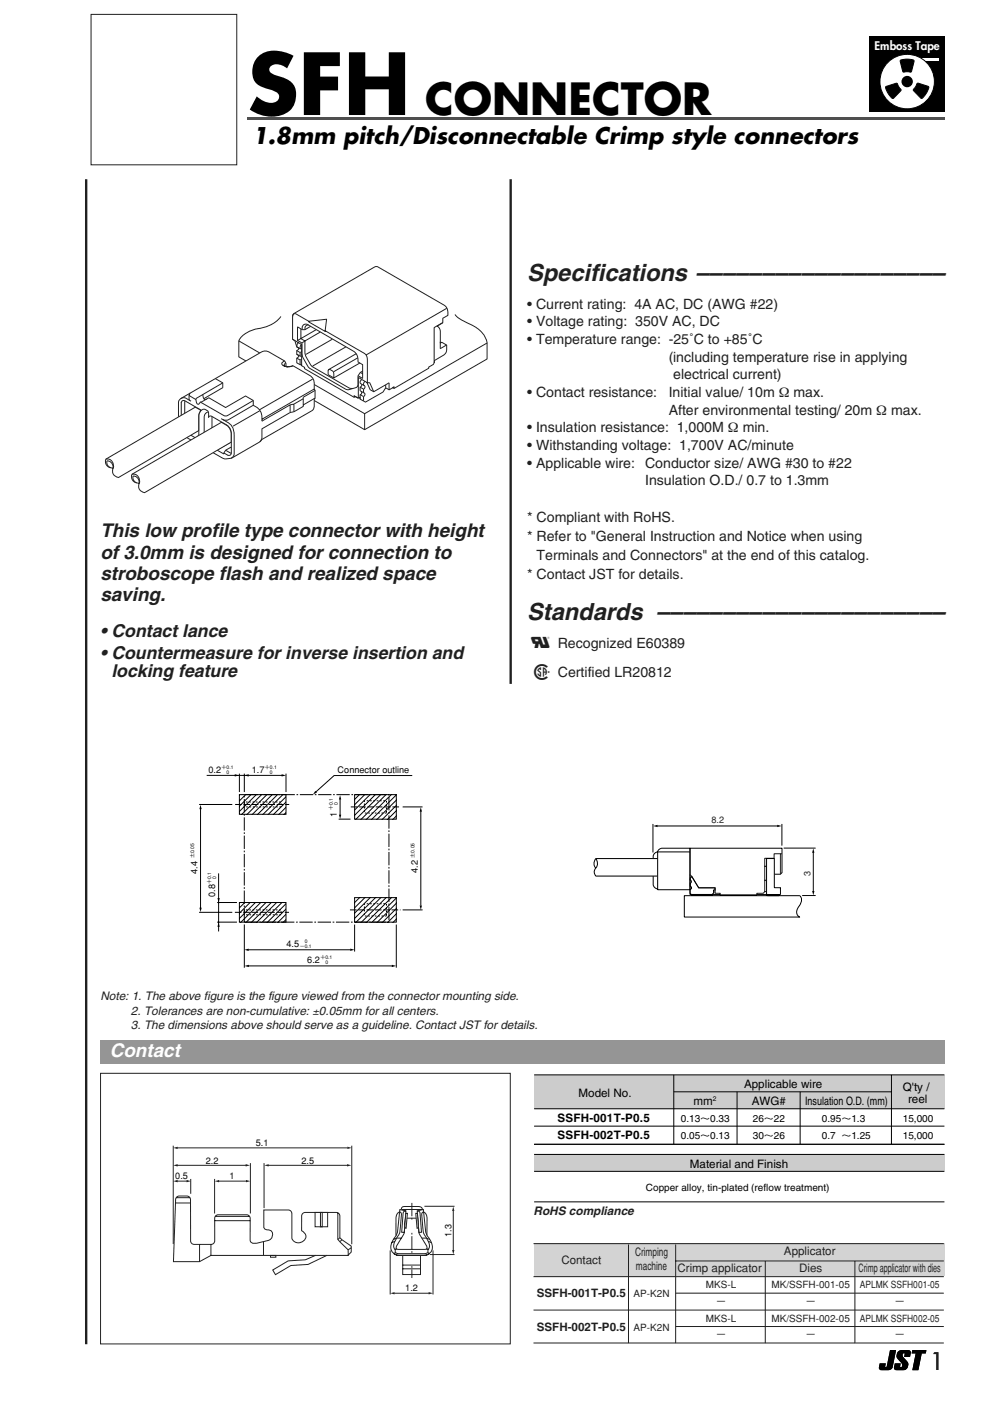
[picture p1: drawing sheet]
<svg xmlns="http://www.w3.org/2000/svg" width="210mm" height="297mm" viewBox="0 0 210 297" stroke-linecap="round" stroke-linejoin="round" font-family="sans-serif">
<path d="M188.7 286.3h1.3l-.7 3.6a.9 .9 0 0 1-1 .6h-1.5a.49 .49 0 0 1-.5-.6l.2-.8h1.3l-.1 .7h.2zM190.5 286.5l.6-.2h1.5a.49 .49 0 0 1 .5 .6l-.2 .8h-1.2l.1-.7a.48 .48 0 0 0-.5 .4 .48 .48 0 0 0 .4 .5 1.54 1.54 0 0 1 .5 2.4l-.6 .2h-1.6a.49 .49 0 0 1-.5-.6l.2-.8h1.3l-.1 .7a.48 .48 0 0 0 .5-.4 .48 .48 0 0 0-.4-.5 1.54 1.54 0 0 1-.5-2.4zM193.4 286.3h3l-.1 .7h-.9l-.7 3.5h-1.3l.7-3.5h-.8z" fill="#000"/>
<path d="M18.3 38v247" fill="none" stroke="#231f20" stroke-width=".5"/>
<path d="M.3 0h200v37h-200z" fill="#fff"/>
<path d="M184.3 7.8h16v16h-16z" fill="#000"/>
<path d="M194.1 12.2h5v.6h-5z" fill="#fff"/>
<circle cx="192.3" cy="17.3" r="5.8" fill="#fff" stroke="#000" stroke-width=".21"/>
<circle cx="192.3" cy="17.3" r="1.21" fill="#000"/>
<path d="M187.8 18.4l2.2-.8 .3 .2 .8 1.3-1.6 1.7a1.76 1.76 0 0 1-1.4-1.3zM190.9 12.8a3.9 3.9 0 0 1 2.9 0l-.5 2.3-.3 .2h-1.5zM194.5 17.7l2.3 .6a1.76 1.76 0 0 1-.6 1.8l-.2 .2a.63 .63 0 0 1-.8 .5l-1.6-1.7z" fill="#000" stroke="#000" stroke-width=".21"/>
<path d="M52.4 24.8h147.9v.6h-147.9z" fill="#4d4d4d"/>
<path d="M21.3 43h83v75h-83z" fill="#fff"/>
<g fill="none" stroke="#231f20" stroke-width=".21">
<path d="M50.6 72.3l26.7 15.4 26-15M62 71.9l2 1.1v4.5M62.1 67.1l.2-.5h.5l2.7 1.5M62.2 66.6l17.5-10.1 .4 .1 14 8.1a2.05 2.05 0 0 1 .9 2.2l-1.1 .6v.9l-1.2 .7a1.36 1.36 0 0 1 .7 1.2v2.5l.3-.2 1 .6a1.97 1.97 0 0 1-.7 2.1l-1.9 1.1-.2 .9-1 .5v.3l-7.4 4.3-.2-.2-.8 .4-.7-.4-.6 .9-3.7 2.2-1.2-.7v-.4l-.3 .2-.7-.3-.2 .1-10.5-6v-.3l-.7-.4v-.3l-.2 .2-.8-.5v-1l.4-.2v-.3l-.4-.3v-.8l.4-.2 .1-.3-.5-.2-.4-1.3-.5-.4v-4.9zM63.1 69.3v2.9l.9 .5 .1 2.9 1.1 2 .5 .5 8 4.5 2.1-.6 .1-.5v-1.8l.5-.7 .5-.3M63.3 72.7l-.3 .3-.1 .5M63.6 74.7v.8M63.6 76.3v1M63.8 69.7v2.1l.8 .5 .1 2.9 1.2 2.3 8.1 4.8 .8 .1M63.9 73l-.2 .4-.1 .5M64.1 69.8a.82 .82 0 0 1 .2-.9 .82 .82 0 0 1 .9-.1l9.8 5.7a2.31 2.31 0 0 1 .9 2.2l1 .6v3l-1-.6M65.4 68.9a.62 .62 0 0 0-.7 .6v.4"/>
<path d="M65.5 68.1l3.7-.4-.3 2.6-3.4-2zM65.9 69.2l-1.2 .7h-.6l-1-.6M67.1 69.9l-4 2.3M67.9 70.4l-3.9 2.3M68.9 70.1l8.3 4.8a1.45 1.45 0 0 1 .7 1.3v4.9M69.6 78.5l.2-.2a1.03 1.03 0 0 1 1 1.1v.7M70.5 71.9l-5.6 3.2M73.3 73.6l-7 4M75.5 75l-5.8 3.4-.1 1M75.8 75.9l-5 2.9M76.3 77l-5.5 3.1-1.3-.7M76.4 79l.5 .3"/>
<path d="M93.3 72.5v1.4l1.3-.7M93.9 68.4l-1.8 1.1v7.5M94.7 65.4l-17 9.8M96.5 66.7l.7 .7 1.7 1a6.3 6.3 0 0 1 4.4 4.2v3.5l-26 15-26.7-15.4v-3.4a6.3 6.3 0 0 1 5.2-2.8l.7-.2a6.3 6.3 0 0 0 3.1-2.2M76.6 83l.1 .4-.4 .3v.9M76.7 81.5v.3l-.4 .3v.8M76.7 80.5a.69 .69 0 0 0-.4 .8M77.1 82.5v.8M77.1 84.1v.9M77.3 87.7v3.4M77.4 80.9l-.3 .3v.5M77.8 81.1l.7 1.5 .7 .5 3.3-1.9v1.4"/>
<path d="M78.4 81.1l.8 2M78.4 81.1l-.5 .1-1.9-1.2v4.4l-.9-.5v.3M81.8 81.6v.6M83.2 82.2l.3-.2v.3"/>
</g>
<path d="M38 84.8l17.4-10.2 .7-.2 1 .3 3.3 1.8 .2 .5v.6l.6 .1 .9-.2 3.6 2.1a1.91 1.91 0 0 1 .9 1.9v1l.2 .3v1.6l-.2 .2a3.7 3.7 0 0 1-.2 2.2l-10.9 6.4-.5 .6-5.7 3.2-.5 .2a1.9 1.9 0 0 1-1.7-.1l-2.9-1.7a.55 .55 0 0 1-.8 0l-1.1-.7-.2-.5-2.4-1.4-1.6-2.4-.3-.9v-4.2z" fill="#fff" stroke="#231f20" stroke-width=".21"/>
<g fill="none" stroke="#231f20" stroke-width=".21">
<path d="M60.3 76.6l-.5 .3-.1 .2a1.85 1.85 0 0 0 2.4 .5M60.6 77l-.4 .4a.78 .78 0 0 0 .9 .4M38.3 84.5a1.05 1.05 0 0 1 1.1-.1l1.1 .7M38.4 85.4l.3-.4h.6l3.4 2M38.4 85.3l.1 4.7a2.6 2.6 0 0 0 1.8 1.9M39.2 85v4.8l.6 .9 .9 .7M40.1 83.6l.2 .4 1.2 .7M40.3 83.3l-.2 .5v.8l.2 .3M41.8 92.8l.3 .2M42.1 90.6l-1.3 .7-.5 .6v.3l1.4 .8 .5-.8M42.1 91.1l-1.8 1.1M43 83.6l.3 1.1 .5-.1"/>
<path d="M43.5 86.8l.5 .3a1.6 1.6 0 0 1 .2 1.5M43.5 86.8a1.14 1.14 0 0 0-1.3 1.3v6.3M44.1 87.4a1.09 1.09 0 0 0-.8 1.1v6.4l.3 .6M44.2 93.7v1.7M44.2 93.8l.3 .5 1.5 .9M44.3 88.4l.1-.2 .5 .1 3.2 1.8a2.2 2.2 0 0 1 .9 1.9v4.1l-.2 .4h-.6M44.9 88.3l.1 5.3 .2 .3 1.2 .7M45.7 80.3l1.5 .9v1M46.9 88.8a4.4 4.4 0 0 1 2.5 2.1l.2 1.4v4l-.1 .4-.5 .4M47.2 81.2l-5.5 3.2-.1 .5a.53 .53 0 0 0 .1 .6 .53 .53 0 0 0 .5 .1l.3-.4 1.8-.9 3.5 2.1 4.3-2.4 1.6 .9v1a2.85 2.85 0 0 1 1.8 3.4M47.3 82.2l-4.1 2.3M47.5 96l.8 .5"/>
<path d="M47.9 95.5l1.1 .6M49 93.1l-2.6 1.5-.4 .6v.2l1.5 .9 .3-.9 1.2-.6M49 93.7l-3 1.7M53.7 84.9l-5.7 3.3-.5-.1-5-2.8M53.7 85.9l-5.3 3.1-.6 .1-.5-.1M55.1 87.1l-5.7 3.3M61.5 86v1.3M62.3 85.8v1.5M64.3 84.6l-2 1.1-.8 .1-6 3.5M64.3 84.2v2l-1.9 1.1-.9 .2-6 3.4v2.1l-.4 .7M66.3 80.4l-11.3 6.5M66.6 82.5l-11 6.4"/>
<path d="M66.8 84.4l-2.5 1.5M66.8 82.8l-2.5 1.4"/>
</g>
<path d="M28 100.6l18.9-11.1a2.63 2.63 0 0 1 2.1 2.5v1.7l-18.3 10.8a1.39 1.39 0 0 1-1.2-2.1 1.4 1.4 0 0 1-1.5-1.8z" fill="#fff" stroke="#231f20" stroke-width=".21"/>
<path d="M28 100.6a1.44 1.44 0 0 1 1.6 1.9M29 102.4a1.12 1.12 0 0 1-.8-1.4 1.26 1.26 0 0 1 1.3 1.6" fill="none" stroke="#231f20" stroke-width=".21"/>
<path d="M22.4 97.3l19-11 1.2 .7-.3 .5-.2 .6v3.2l-17 9.9a1.39 1.39 0 0 1-1.1-2 1.4 1.4 0 0 1-1.6-1.9z" fill="#fff" stroke="#231f20" stroke-width=".21"/>
<path d="M62.9 73.5l1.1 .5M62.9 75.1l1 .5M62.9 74.3l.7 .4M62.9 75.9l.7 .4M63.9 76.1l-.3 .2M64 74.4l-.4 .3M22.4 97.3a1.44 1.44 0 0 1 1.6 1.9M23.5 99.1a1.12 1.12 0 0 1-.8-1.4 1.26 1.26 0 0 1 1.3 1.7M76.4 81.3l.9 .5 .1 .3-.3 .4-.7-.4M76.4 82.8l.9 .6 .1 .2-.3 .5-.7-.4" fill="none" stroke="#231f20" stroke-width=".21"/>
<path d="M19.3 3.1h30.9v31.8h-30.9z" fill="#fff"/>
<path d="M19.3 3.1h30.9v31.8h-30.9z" fill="none" stroke="#231f20" stroke-width=".21"/>
<path d="M25.3 158.8h103.5v49h-103.5z" fill="#fff"/>
<g fill="none" stroke="#000" stroke-width=".21">
<path d="M42.2 170.6h7M42.5 171.3v21.3M43.8 164.4h16M50.8 164v3.9M50.8 168.5h9.8v4.1h-9.8zM51.8 164v3.9M52.1 168.4l-1.4 1.5M53.3 168.4l-2.6 2.6M54.4 168.4l-3.7 3.7M55.5 168.4l-4.3 4.3M56.6 168.4l-4.2 4.3M57.8 168.4l-4.3 4.3"/>
<path d="M58.9 168.4l-4.3 4.3M60 168.4l-4.3 4.3M60.6 164v3.9M60.7 168.9l-3.8 3.8M60.7 170l-2.7 2.7M60.7 171.1l-1.6 1.6M60.7 172.2l-.5 .5M71.8 173.7h2.5M72.1 169.4v3.5M75.2 168.5h8.8v5.2h-8.8zM76.3 168.4l-1.2 1.1M77.4 168.4l-2.3 2.3"/>
<path d="M78.5 168.4l-3.4 3.4M79.6 168.4l-4.5 4.5M80.8 168.4l-5.4 5.3M81.9 168.4l-5.3 5.3M83 168.4l-5.3 5.3M84.1 168.5l-5.3 5.2M84.1 169.6l-4.2 4.1M84.1 170.7l-3 3M84.1 171.8l-1.9 1.9M84.1 173l-.8 .7M85.4 171.1h4.2M87.4 164.4h-16.6l-3.8 3.5"/>
<path d="M89.2 171.9v20.1M42.2 193.4h7M46 191.4h4.2M46 195.5h4.2M46.3 185.2v12.3M50.8 191.4h9.8v4.1h-9.8zM51.8 196v9.2M51.9 191.3l-1.2 1.2M53.1 191.3l-2.4 2.4M54.2 191.3l-3.5 3.5M55.3 191.3l-4.3 4.3M56.4 191.3l-4.2 4.3"/>
<path d="M57.6 191.3l-4.3 4.3M58.7 191.3l-4.3 4.3M59.8 191.3l-4.3 4.3M60.7 191.6l-4 4M60.7 192.7l-2.9 2.9M60.7 193.8l-1.8 1.8M60.7 194.9l-.7 .7M75.2 190.3h8.8v5.2h-8.8zM75.2 196v5.7M76.3 190.3l-1.2 1.1M77.4 190.3l-2.3 2.2M78.5 190.3l-3.4 3.4"/>
<path d="M79.7 190.3l-4.6 4.5M80.8 190.3l-5.3 5.3M81.9 190.3l-5.3 5.3M83 190.3l-5.3 5.3M84 196v9.2M84.1 190.4l-5.3 5.2M84.1 191.5l-4.1 4.1M84.1 192.6l-3 3M84.1 193.7l-1.9 1.9M84.1 194.8l-.8 .8M85.4 192.9h4.2M52.6 201.4h21.7"/>
<path d="M52.6 204.8h30.6"/>
</g>
<path d="M51.8 170h7.8v1.1h-7.8zM77.3 169.8h4.6v2.6h-4.6zM51.8 192.9h7.8v1.1h-7.8zM77.3 191.6h4.6v2.6h-4.6z" fill="none" stroke="#000" stroke-width=".21" stroke-dasharray=".4" stroke-linecap="butt"/>
<path d="M49.9 170.6h11.4M74.4 171.1h10.5M49.8 193.4h11.5M74.2 192.9h10.7" fill="none" stroke="#000" stroke-width=".21" stroke-dasharray="1.4 .4" stroke-linecap="butt"/>
<g fill="#000">
<path d="M42.5 170.6l.3 1h-.5zM49.8 164.1l.9 .3-.9 .2zM51.8 164.4l.9-.2v.4zM59.7 164.1l.9 .3-.9 .2zM66.9 167.7l.3 .3-.9 .5zM71.9 172.7h.5l-.3 1zM72.1 168.6l.2 .9h-.4zM89.2 171.2l.3 .9h-.5zM42.3 192.5h.5l-.3 .9zM46.1 190.4h.5l-.2 .9zM46.3 195.6l.3 .9h-.5zM89 192h.5l-.3 .9z"/>
<path d="M51.8 201.4l.9-.3v.5zM51.8 204.8l1-.2v.4zM74.3 201.1l.9 .3-.9 .2zM83.1 204.5l.9 .3-.9 .2z"/>
</g>
<path d="M51.8 195.5v-27h30.7v27h-30.7" fill="none" stroke="#000" stroke-width=".21" stroke-dasharray="2.8 .4 .4 .4" stroke-linecap="butt"/>
<path d="M114.3 158.8h86v49h-86z" fill="#fff"/>
<path d="M138.4 174.7v6M139.2 175.1h25.8M165.8 174.7v4.6M166.2 179.8h6.7M145.1 189.9h24.5a1.55 1.55 0 0 1-.2 2.3 1.37 1.37 0 0 0 .2 2.2h-24.5zM163.6 185.4h1.9l.3-.4v-5.2h-19.5v9.8h16.3M170.1 189.9h2.8" fill="none" stroke="#000" stroke-width=".21"/>
<path d="M138.5 175.1l.9-.2v.5zM164.8 174.9l.9 .2-.9 .3z" fill="#000"/>
<path d="M146.3 185.5l.3 .2 1.5 2.5h3.5v1.2h1.1v.3M162.1 183.7h.4M162.1 186.6l.4 .2M162.1 189h.5M165.5 181v4.3M165.8 181h-1.7l-.1 1h-1.9v7l-.3 .4h-1.3v.3" fill="none" stroke="#231f20" stroke-width=".21"/>
<path d="M162.5 182h1.7v6.1l.1 .1h1.2v1.4l-.4 .3h-2.3l-.3-.3z" fill="#fff" stroke="#000" stroke-width=".21"/>
<path d="M138.8 180.9l.6-.3a1.01 1.01 0 0 1 1-.8h5.9v8.8h-6.7l-.2-.1a1.06 1.06 0 0 1-.9-1v-5.9zM146.6 185.9h.1l1.4 2.3h3.5v.5h-.3v.7l-.5 .4h-4.1l-.4-.4v-.8l.3-.4-.2-.3v-.6l.2-.4-.3-.3v-.3z" fill="none" stroke="#000" stroke-width=".21"/>
<path d="M151.3 189.1h.3" fill="none" stroke="#231f20" stroke-width=".21"/>
<path d="M146.5 189.8h4.6M162.6 189.8h2.8" fill="none" stroke="#000" stroke-width=".26"/>
<path d="M126.3 182h13.1v3.7h-13.1a1.25 1.25 0 0 1 0-1.7 1.39 1.39 0 0 1 0-2z" fill="#fff" stroke="#000" stroke-width=".21"/>
<path d="M126.3 182a1.63 1.63 0 0 1 0 2M146.3 180.6h-6.9v8M172.4 180.7v8.3" fill="none" stroke="#000" stroke-width=".21"/>
<path d="M172.2 188.9h.5l-.3 .9zM172.4 179.9l.3 .9h-.5z" fill="#000"/>
<path d="M21.3 227.6h86.9v57.3h-86.9z" fill="#fff"/>
<g fill="none" stroke="#231f20" stroke-width=".21">
<path d="M37.2 255.1h3.2M37.4 253.9h2.9M37.5 253.8l.5-.2h1.6a.76 .76 0 0 1 .8 .7v8.8a.76 .76 0 0 0 .8 .7h3.6a.76 .76 0 0 0 .7-.7v-4.8a.76 .76 0 0 1 .8-.7h6a.76 .76 0 0 1 .7 .7v4.7a1.12 1.12 0 0 0 1.6 .5l2.2-.5a1.2 1.2 0 0 0 1-1.4 1.2 1.2 0 0 0-1.5-.9l-.4-.5v-3.7h5.2a.76 .76 0 0 1 .8 .8v5.3a1.52 1.52 0 0 0 1.8 .8 1.52 1.52 0 0 0 1.1-1.6l-.8-.9v-3.1a.76 .76 0 0 1 .7-.7h6.6a.76 .76 0 0 1 .8 .7v4.6l2.4 1.8v1.3l-.7 .7h-29.1l-2.4 1.3h-5.5l.4-13.2zM45.5 258.8h7.5M45.6 257.9h7.3M66.8 257.1h2.7v3h-2.7zM67.9 257.1h.4v3h-.4zM71.6 257.1v5.7l2.2 2.2v1.2M42.3 263.8v3.7M44.7 263.8v2.4M55.9 263.2v2.9M57.4 266.2h1.1v.4h-1.1z"/>
<path d="M69.4 266.1l-4.1 2-3.6 .2-3.3 2-.6-1 3.3-2 3.6-.2 2.3-1M82.7 265.1v9.4M83.6 274.2h7.4M91.8 265.1v9.4"/>
</g>
<g fill="#231f20">
<path d="M82.7 274.2l1-.3v.5z"/>
<path d="M90.9 273.9l.9 .3-.9 .2z"/>
</g>
<path d="M90 255.8h6.4M96.1 256.6v8.6M91.1 266h5.3" fill="none" stroke="#231f20" stroke-width=".21"/>
<g fill="#231f20">
<path d="M95.9 265h.5l-.3 1z"/>
<path d="M96.1 255.8l.2 .9h-.4z"/>
</g>
<path d="M85.6 257l.5-.3-.4 4.6h-.5zM86 258.3h2.6l.2 3.1 1.7 2.8 .1 .4-.2 .2-5.9 .1-.4-.1-.1-.2 .1-.4 1.6-2.8zM86.1 256.7l-1.3-.2-.5 4.7-.7 1.3a2.45 2.45 0 0 0-.2 3.2l.9 .4 4.6 .1a2.17 2.17 0 0 0 2.8-1.6 6 6 0 0 0-1.3-3l-.6-5.2-1.3 .3M83.7 263.2l-.7 .3M83.8 265.6l.8 .2h5.4l.7-.2 .3 .2-1 .4h-5.4l-1-.4zM85.1 262.5h-1l-.7 .3M85.4 266.2v4h3.8v-4M85.4 269h3.8M85.4 268.2h3.8" fill="none" stroke="#231f20" stroke-width=".21"/>
<path d="M86 257.2l.4 .1-.3 3.1h-.3z" fill="#fff" stroke="#231f20" stroke-width=".21"/>
<path d="M36.7 242.9v20.8M37.5 243.4h36.2M45.5 250v7.3M53.1 246.6v10.7M56 246.6v9.5M74.6 242.9v20.9M84.7 257l.4 .2v.3l-.2 2.5a3.9 3.9 0 0 1-1.1 2.9 1.7 1.7 0 0 0 0 2.1" fill="none" stroke="#231f20" stroke-width=".21"/>
<path d="M87.3 255v16" fill="none" stroke="#231f20" stroke-width=".21" stroke-dasharray="2.8 .4 .4" stroke-linecap="butt"/>
<g fill="#231f20">
<path d="M36.7 243.4l1-.3v.5z"/>
<path d="M73.6 243.1l1 .3-1 .2z"/>
</g>
<path d="M37.5 247.1h14.9" fill="none" stroke="#231f20" stroke-width=".21"/>
<g fill="#231f20">
<path d="M36.7 247.1l1-.3v.5z"/>
<path d="M52.1 246.8l.9 .3-.9 .2z"/>
</g>
<path d="M56.8 247.1h17" fill="none" stroke="#231f20" stroke-width=".21"/>
<g fill="#231f20">
<path d="M56 247.1l1-.3v.5z"/>
<path d="M73.6 246.8l.9 .3-.9 .2z"/>
</g>
<path d="M37.3 250.4h2.5M40.4 250v3.1" fill="none" stroke="#231f20" stroke-width=".21"/>
<g fill="#231f20">
<path d="M36.7 250.4l1-.2v.5z"/>
<path d="M39.6 250.2l.9 .2-.9 .3z"/>
</g>
<path d="M46.3 250.4h6" fill="none" stroke="#231f20" stroke-width=".21"/>
<g fill="#231f20">
<path d="M45.5 250.4l.9-.2v.5z"/>
<path d="M52.2 250.2l.9 .2-.9 .3z"/>
</g>
<path d="M84.8 257a1.14 1.14 0 0 0-.8 1.4v3.6M85.1 256.5a.59 .59 0 0 1 .7-.7h2.8a.75 .75 0 0 1 1 .7M88.5 256.7a.52 .52 0 0 1 .6 .5l.3 4.1h-.6zM89.7 257a1.14 1.14 0 0 1 .8 1.4v3.5M72.1 262.4l-.4 .4M72.5 262.8l-.4 .4M74.5 264.6l-.7 .4M84.2 264.8h-.4v.8M89.4 262.5h1l.7 .3M90.8 263.2l.7 .3" fill="none" stroke="#231f20" stroke-width=".21"/>
<path d="M88.2 257.3l.3-.1 .2 3.2h-.3z" fill="#fff" stroke="#231f20" stroke-width=".21"/>
<path d="M21.3 227.6h86.9v57.3h-86.9zM85.1 256.4h4.5M89.8 257l-.3 .2-.1 .3 .2 2.5a3.9 3.9 0 0 0 1.1 2.9 1.7 1.7 0 0 1 0 2.1M90.4 264.8h.3v.8" fill="none" stroke="#231f20" stroke-width=".21"/>
<path d="M112.8 227h88v32h-88z" fill="#fff"/>
<path d="M113.2 227.9h87v7.2h-87z" fill="#ccc"/>
<path d="M113.2 227.9h87M113.2 235.1h87M113.2 238.8h87M142.9 231.5h46.1M142.9 227.9v14.7M189 227.9v14.7M113.2 242.6h87" fill="none" stroke="#000" stroke-width=".21"/>
<path d="M113.2 244.8h87v3.6h-87z" fill="#ccc"/>
<path d="M156.3 231.5v11.1M169.7 231.5v11.1M113.2 244.8h87M113.2 254.8h87M113.2 248.4h87M113.2 242.6h87" fill="none" stroke="#000" stroke-width=".21"/>
<g fill="#d1d3d4">
<path d="M113.3 263.7h87v7h-87z"/>
<path d="M143.3 263.7h56.8v3.5h-56.8z"/>
<path d="M133.3 263.7h9.7v7h-9.7z"/>
</g>
<g fill="#fff">
<path d="M143.4 270.7h19v3.5h-19z"/>
<path d="M143.4 274.2h19v3.5h-19z"/>
<path d="M162.4 270.7h19v3.5h-19z"/>
<path d="M162.4 274.2h19v3.5h-19z"/>
<path d="M181.3 270.7h19v3.5h-19z"/>
<path d="M181.3 274.2h19v3.5h-19z"/>
</g>
<path d="M113.1 270.7h87M143.3 274.2h56.8" fill="none" stroke="#231f20" stroke-width=".21"/>
<g fill="#fff">
<path d="M143.4 277.7h19v3.5h-19z"/>
<path d="M143.4 281.2h19v3.6h-19z"/>
<path d="M162.4 277.7h19v3.5h-19z"/>
<path d="M162.4 281.2h19v3.6h-19z"/>
<path d="M181.3 277.7h19v3.5h-19z"/>
<path d="M181.3 281.2h19v3.6h-19z"/>
</g>
<path d="M113.1 277.8h87M113.1 263.7h87M133.3 263.9v20.9M143.3 267.4h56.8M143.3 263.9v20.9M162.3 267.4v17.4M181.3 267.4v17.4M113.1 284.7h87M143.3 281.2h56.8" fill="none" stroke="#231f20" stroke-width=".21"/>
<path d="M108.3 38v107" fill="none" stroke="#231f20" stroke-width=".5"/>
<path d="M21.3 220.5h179v5h-179z" fill="#939598"/>
<path d="M188.7 286.3h1.3l-.7 3.6a.9 .9 0 0 1-1 .6h-1.5a.49 .49 0 0 1-.5-.6l.2-.8h1.3l-.1 .7h.2zM190.5 286.5l.6-.2h1.5a.49 .49 0 0 1 .5 .6l-.2 .8h-1.2l.1-.7a.48 .48 0 0 0-.5 .4 .48 .48 0 0 0 .4 .5 1.54 1.54 0 0 1 .5 2.4l-.6 .2h-1.6a.49 .49 0 0 1-.5-.6l.2-.8h1.3l-.1 .7a.48 .48 0 0 0 .5-.4 .48 .48 0 0 0-.4-.5 1.54 1.54 0 0 1-.5-2.4zM193.4 286.3h3l-.1 .7h-.9l-.7 3.5h-1.3l.7-3.5h-.8z" fill="#000"/>
<text font-size="17.6" x="52.4" y="24.4">SFH</text>
<text font-size="9.2" x="90.2" y="24.4">CONNECTOR</text>
<text font-size="7" fill="#231f20" x="111.8" y="144.2">1</text>
<g font-size="5" fill="#231f20">
<text x="111.8" y="59.7">Specifications –––––––––––––––––––</text>
<text x="111.8" y="131.5">Standards ––––––––––––––––––––––</text>
<text x="197.2" y="290.5">1</text>
</g>
<text font-size="4.8" x="53.5" y="30.6">1.8mm pitch/Disconnectable Crimp style connectors</text>
<text font-size="4.7" fill="#231f20" x="112.6" y="137.5">0</text>
<g font-size="4" fill="#231f20">
<text x="21.3" y="113.9">This low profile type connector with height</text>
<text x="21.3" y="118.4">of 3.0mm is designed for connection to</text>
<text x="21.3" y="122.9">stroboscope flash and realized space</text>
<text x="21.3" y="127.4">saving.</text>
</g>
<text font-size="4" fill="#fff" x="23.3" y="224">Contact</text>
<g font-size="3.8" fill="#231f20">
<text x="21.3" y="135.1">• Contact lance</text>
<text x="21.3" y="139.8">• Countermeasure for inverse insertion and</text>
<text x="23.6" y="143.6">locking feature</text>
</g>
<g font-size="3" fill="#231f20">
<text x="111.8" y="65.4">• Current rating: 4A AC, DC (AWG #22)</text>
<text x="111.8" y="69.2">• Voltage rating: 350V AC, DC</text>
<text x="111.8" y="72.9">• Temperature range: -25˚C to +85˚C</text>
<text x="141.8" y="76.7">(including temperature rise in applying</text>
<text x="142.7" y="80.4">electrical current)</text>
<text x="111.8" y="84.2">• Contact resistance:</text>
<text x="141.8" y="84.2">Initial value/ 10m Ω max.</text>
<text x="141.8" y="87.9">After environmental testing/ 20m Ω max.</text>
<text x="111.8" y="95.4">• Withstanding voltage: 1,700V AC/minute</text>
<text x="111.8" y="91.7">• Insulation resistance: 1,000M Ω min.</text>
<text x="111.8" y="99.2">• Applicable wire:</text>
<text x="136.8" y="99.2">Conductor size/ AWG #30 to #22</text>
<text x="136.8" y="102.9">Insulation O.D./ 0.7 to 1.3mm</text>
<text x="111.8" y="110.7">* Compliant with RoHS.</text>
<text x="111.8" y="114.7">* Refer to &quot;General Instruction and Notice when using</text>
<text x="113.8" y="118.7">Terminals and Connectors&quot; at the end of this catalog.</text>
<text x="111.8" y="122.7">* Contact JST for details.</text>
<text x="118.3" y="137.5">Recognized E60389</text>
<text x="118.3" y="143.6">Certified LR20812</text>
</g>
<text font-size="2.5" fill="#fff" x="185.4" y="10.6">Emboss Tape</text>
<g font-size="2.5" fill="#231f20">
<text x="21.3" y="212.1">Note: 1. The above figure is the figure viewed from the connector mounting side.</text>
<text x="27.8" y="215.1">2. Tolerances are non-cumulative: ±0.05mm for all centers.</text>
<text x="27.8" y="218.1">3. The dimensions above should serve as a guideline. Contact JST for details.</text>
<text x="113.1" y="257.7">RoHS compliance</text>
<text x="119" y="268">Contact</text>
<text x="134.7" y="266.3">Crimping</text>
<text x="134.8" y="269.3">machine</text>
<text x="143.6" y="269.6">Crimp applicator</text>
<text x="166.2" y="266.1">Applicator</text>
<text x="169.4" y="269.6">Dies</text>
<text x="182" y="269.6">Crimp applicator with dies</text>
<text x="113.8" y="275.1">SSFH-001T-P0.5</text>
<text x="113.8" y="282.2">SSFH-002T-P0.5</text>
</g>
<g font-size="2.5">
<text x="122.7" y="232.6">Model No.</text>
<text x="157.8" y="230.8">Applicable wire</text>
<text x="191.4" y="231.4">Q'ty /</text>
<text x="192.5" y="233.9">reel</text>
<text x="118.2" y="237.9">SSFH-001T-P0.5</text>
<text x="147.1" y="234.2">mm</text>
<text x="159.4" y="234.2">AWG#</text>
<text x="170.7" y="234.2">Insulation O.D. (mm)</text>
<text x="118.2" y="241.5">SSFH-002T-P0.5</text>
<text x="146.3" y="247.7">Material and Finish</text>
</g>
<g font-size="2.1">
<text x="144.4" y="237.9">0.13～0.33</text>
<text x="159.6" y="237.9">26～22</text>
<text x="174.3" y="237.9">0.95～1.3</text>
<text x="191.4" y="237.9">15,000</text>
<text x="144.4" y="241.5">0.05～0.13</text>
<text x="159.6" y="241.5">30～26</text>
<text x="174.3" y="241.5">0.7 ～1.25</text>
<text x="191.4" y="241.5">15,000</text>
<text x="136.9" y="252.5">Copper alloy, tin-plated (reflow treatment)</text>
</g>
<g font-size="2.1" fill="#231f20">
<text x="134.3" y="275">AP-K2N</text>
<text x="149.7" y="273.1">MKS-L</text>
<text x="163.6" y="273.1">MK/SSFH-001-05</text>
<text x="182.3" y="273.1">APLMK SSFH001-05</text>
<text x="149.7" y="280.2">MKS-L</text>
<text x="151.8" y="276.6">－</text>
<text x="163.6" y="280.2">MK/SSFH-002-05</text>
<text x="170.8" y="276.6">－</text>
<text x="182.3" y="280.2">APLMK SSFH002-05</text>
<text x="189.7" y="276.6">－</text>
<text x="134.3" y="282.1">AP-K2N</text>
<text x="151.8" y="283.7">－</text>
<text x="170.8" y="283.7">－</text>
<text x="189.7" y="283.7">－</text>
</g>
<g font-size="1.9">
<text x="44.2" y="163.8">0.2</text>
<text x="53.4" y="163.8">1.7</text>
<text x="71.6" y="163.8">Connector outline</text>
<text x="71.4" y="173.1" transform="rotate(-90 71.4 173.1)">1</text>
<text x="41.9" y="185.2" transform="rotate(-90 41.9 185.2)">4.4</text>
<text x="88.6" y="185.1" transform="rotate(-90 88.6 185.1)">4.2</text>
<text x="45.6" y="190.2" transform="rotate(-90 45.6 190.2)">0.8</text>
<text x="60.8" y="200.8">4.5</text>
<text x="65.1" y="204.2">6.2</text>
<text x="54.2" y="243">5.1</text>
<text x="37.2" y="250.1">0.5</text>
<text x="43.6" y="246.7">2.2</text>
<text x="48.7" y="250.1">1</text>
<text x="63.9" y="246.7">2.5</text>
<text x="95.7" y="262.2" transform="rotate(-90 95.7 262.2)">1.3</text>
<text x="85.9" y="273.8">1.2</text>
</g>
<g font-size="1.9" fill="#231f20">
<text x="150.8" y="174.5">8.2</text>
<text x="171.8" y="185.7" transform="rotate(-90 171.8 185.7)">3</text>
</g>
<text font-size="1.4" x="151.2" y="233.5">2</text>
<g font-size="1.1">
<text x="47" y="163">＋0.1</text>
<text x="47" y="164">0</text>
<text x="56.2" y="163">＋0.1</text>
<text x="56.2" y="164">0</text>
<text x="70.6" y="171.7" transform="rotate(-90 70.6 171.7)">＋0.1</text>
<text x="71.6" y="171.7" transform="rotate(-90 71.6 171.7)">0</text>
<text x="41.2" y="182" transform="rotate(-90 41.2 182)">±0.05</text>
<text x="87.9" y="181.8" transform="rotate(-90 87.9 181.8)">±0.05</text>
<text x="44.8" y="187.4" transform="rotate(-90 44.8 187.4)">＋0.1</text>
<text x="45.8" y="187.4" transform="rotate(-90 45.8 187.4)">0</text>
<text x="63.6" y="200">0</text>
<text x="63.6" y="201">－0.1</text>
<text x="67.9" y="203.4">＋0.1</text>
<text x="67.9" y="204.4">0</text>
</g>
</svg>
